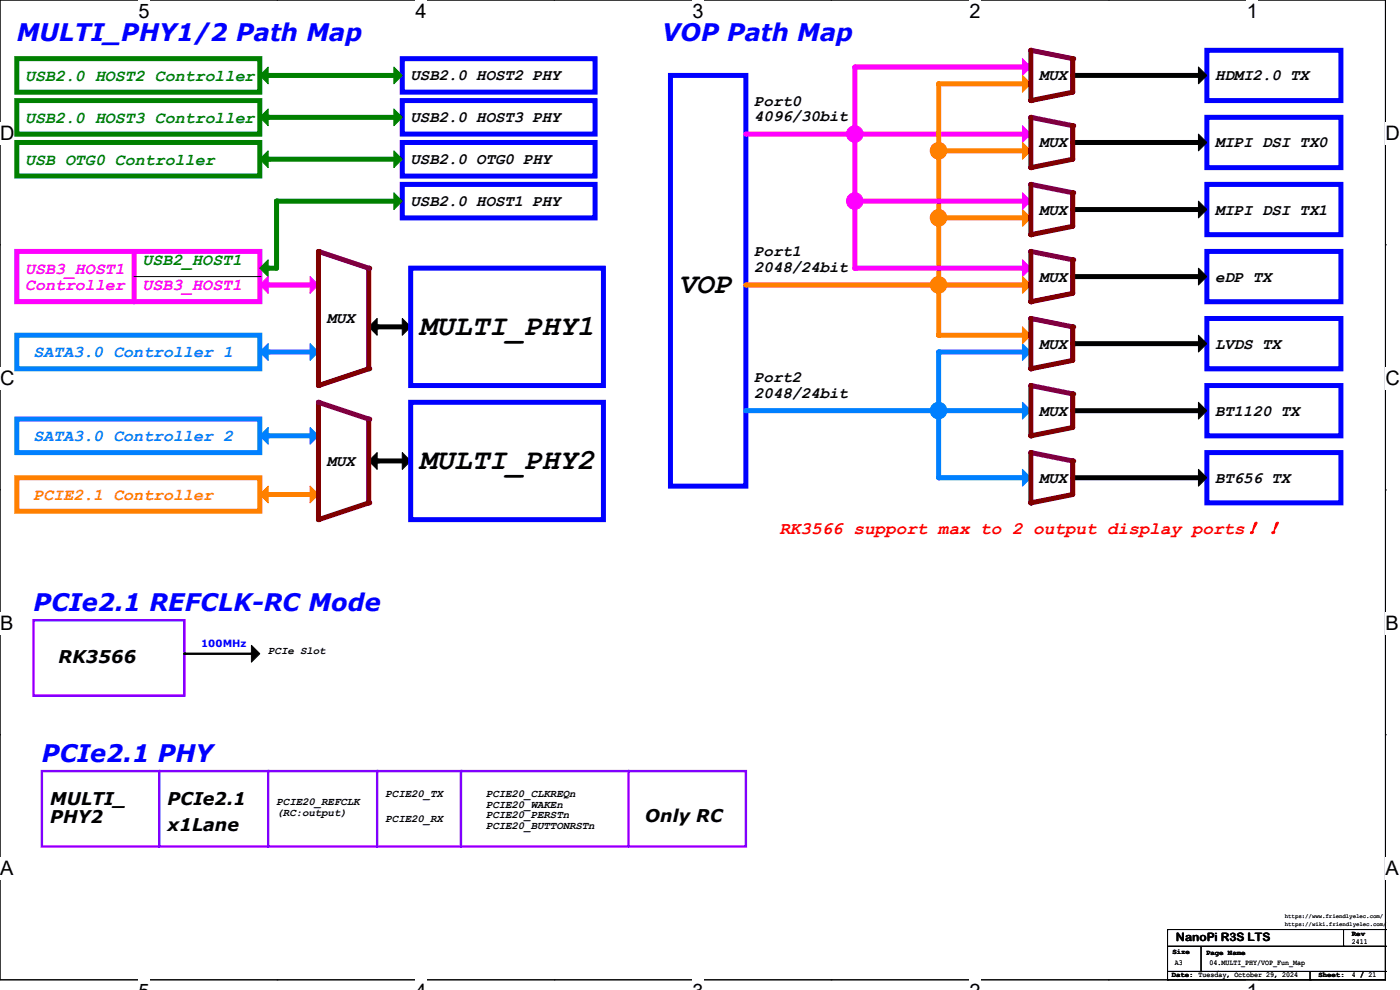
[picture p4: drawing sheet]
<svg xmlns="http://www.w3.org/2000/svg" width="297mm" height="210mm" viewBox="0 0 297 210" stroke-linecap="round" stroke-linejoin="round" font-family="sans-serif">
<path d="M0 0h293.9v207.9h-293.9z" fill="none" stroke="#000" stroke-width=".21"/>
<g fill="#fff">
<path d="M29.4 0h2.3v4.7h-2.3z"/>
<path d="M29.4 207.9h2.3v2.1h-2.3z"/>
</g>
<path d="M58.8 0h.1M58.8 207.9h.1" fill="none" stroke="#000" stroke-width=".21"/>
<g fill="#fff">
<path d="M88.1 0h2.4v4.7h-2.4z"/>
<path d="M88.1 207.9h2.4v2.1h-2.4z"/>
</g>
<path d="M117.6 0h.1M117.6 207.9h.1" fill="none" stroke="#000" stroke-width=".21"/>
<g fill="#fff">
<path d="M146.9 0h2.4v4.7h-2.4z"/>
<path d="M146.9 207.9h2.4v2.1h-2.4z"/>
</g>
<path d="M176.3 0h.1M176.3 207.9h.1" fill="none" stroke="#000" stroke-width=".21"/>
<g fill="#fff">
<path d="M205.7 0h2.4v4.7h-2.4z"/>
<path d="M205.7 207.9h2.4v2.1h-2.4z"/>
</g>
<path d="M235.1 0h.1M235.1 207.9h.1" fill="none" stroke="#000" stroke-width=".21"/>
<g fill="#fff">
<path d="M264.5 0h2.4v4.7h-2.4z"/>
<path d="M264.5 207.9h2.4v2.1h-2.4z"/>
<path d="M0 26h3v4.7h-3z"/>
<path d="M293.9 26h3.1v4.7h-3.1z"/>
<path d="M0 77.9h3v4.7h-3z"/>
<path d="M293.9 77.9h3.1v4.7h-3.1z"/>
</g>
<path d="M0 51.9h.1M293.9 51.9h.1" fill="none" stroke="#000" stroke-width=".21"/>
<g fill="#fff">
<path d="M0 129.9h2.8v4.7h-2.8z"/>
<path d="M293.9 129.9h2.9v4.7h-2.9z"/>
</g>
<path d="M0 103.9h.1M293.9 103.9h.1" fill="none" stroke="#000" stroke-width=".21"/>
<g fill="#fff">
<path d="M0 181.8h2.8v4.8h-2.8z"/>
<path d="M293.8 181.8h3v4.8h-3z"/>
</g>
<path d="M0 155.9h.1M293.9 155.9h.1" fill="none" stroke="#000" stroke-width=".21"/>
<path d="M3.6 53.3h51.5v10.7h-51.5zM28.4 53.3v10.7" fill="none" stroke="#f0f" stroke-width="1.1"/>
<circle cx="28.4" cy="53.3" r=".53" fill="#f0f"/>
<path d="M28.4 58.7h26.7M55.1 58.7h.1" fill="none" stroke="#000" stroke-width=".21"/>
<path d="M56.9 60.5h8.9" fill="none" stroke="#f0f" stroke-width="1.1"/>
<circle cx="56.9" cy="60.5" r=".53" fill="#f0f"/>
<path d="M56.9 56.9h1.8" fill="none" stroke="#008000" stroke-width="1.1"/>
<circle cx="56.9" cy="56.9" r=".53" fill="#008000"/>
<path d="M3.6 12.4h51.5v7.2h-51.5zM56.9 16h26.7M3.6 21.3h51.5v7.1h-51.5z" fill="none" stroke="#008000" stroke-width="1.1"/>
<path d="M85.3 12.4h40.9v7.2h-40.9zM85.3 39.1h40.9v7.1h-40.9zM85.3 30.2h40.9v7.1h-40.9zM85.3 21.3h40.9v7.1h-40.9z" fill="none" stroke="#00f" stroke-width="1.1"/>
<g fill="#008000" stroke="#008000" stroke-width=".21">
<path d="M83.6 14.2l1.7 1.8-1.7 1.8z" fill-rule="evenodd"/>
<path d="M83.6 23.1l1.7 1.8-1.7 1.8z" fill-rule="evenodd"/>
<path d="M83.6 32l1.7 1.8-1.7 1.8z" fill-rule="evenodd"/>
<path d="M83.6 40.9l1.7 1.8-1.7 1.7z" fill-rule="evenodd"/>
</g>
<circle cx="56.9" cy="16" r=".53" fill="#008000"/>
<path d="M56.9 24.9h26.7" fill="none" stroke="#008000" stroke-width="1.1"/>
<circle cx="56.9" cy="24.9" r=".53" fill="#008000"/>
<path d="M56.9 33.8h26.7" fill="none" stroke="#008000" stroke-width="1.1"/>
<circle cx="56.9" cy="33.8" r=".53" fill="#008000"/>
<path d="M58.7 42.7h24.9" fill="none" stroke="#008000" stroke-width="1.1"/>
<circle cx="58.7" cy="42.7" r=".53" fill="#008000"/>
<g fill="#f0f" stroke="#f0f" stroke-width=".21">
<path d="M65.8 58.7l1.8 1.8-1.8 1.7z" fill-rule="evenodd"/>
<path d="M56.9 58.7v3.5l-1.8-1.7z" fill-rule="evenodd"/>
</g>
<g fill="#008000" stroke="#008000" stroke-width=".21">
<path d="M56.9 14.2v3.6l-1.8-1.8z" fill-rule="evenodd"/>
<path d="M56.9 23.1v3.6l-1.8-1.8z" fill-rule="evenodd"/>
<path d="M56.9 32v3.6l-1.8-1.8z" fill-rule="evenodd"/>
<path d="M55.1 56.9l1.8-1.8v3.6z" fill-rule="evenodd"/>
</g>
<g fill="#000" stroke="#000" stroke-width=".21">
<path d="M78.2 69.3l1.8-1.7v3.5z" fill-rule="evenodd"/>
<path d="M85.3 67.6l1.8 1.7-1.8 1.8z" fill-rule="evenodd"/>
<path d="M78.2 97.8l1.8-1.8v3.6z" fill-rule="evenodd"/>
<path d="M254.3 85.3l1.7 1.8-1.7 1.8z" fill-rule="evenodd"/>
<path d="M254.3 99.6l1.7 1.7-1.7 1.8z" fill-rule="evenodd"/>
</g>
<path d="M80 69.3h5.3M227.6 87.1h26.7M227.6 101.3h26.7" fill="none" stroke="#000" stroke-width="1.1"/>
<g fill="#000">
<circle cx="80" cy="69.3" r=".53"/>
<circle cx="227.6" cy="87.1" r=".53"/>
<circle cx="227.6" cy="101.3" r=".53"/>
</g>
<path d="M87.1 56.9h40.9v24.9h-40.9zM256 81.8h28.5v10.7h-28.5zM256 96h28.5v10.7h-28.5z" fill="none" stroke="#00f" stroke-width="1.1"/>
<g fill="#0080ff" stroke="#0080ff" stroke-width=".21">
<path d="M216.9 85.3l1.8 1.8-1.8 1.8z" fill-rule="evenodd"/>
<path d="M216.9 99.6l1.8 1.7-1.8 1.8z" fill-rule="evenodd"/>
</g>
<path d="M218.7 81.8l8.9 1.8" fill="none" stroke="#800040" stroke-width="1.1"/>
<circle cx="218.7" cy="81.8" r=".53" fill="#800040"/>
<path d="M218.7 81.8v10.7" fill="none" stroke="#800000" stroke-width="1.1"/>
<circle cx="218.7" cy="92.5" r=".53" fill="#800000"/>
<path d="M227.6 83.6v7.1" fill="none" stroke="#800000" stroke-width="1.1"/>
<circle cx="227.6" cy="83.6" r=".53" fill="#800000"/>
<path d="M227.6 90.7l-8.9 1.8" fill="none" stroke="#800000" stroke-width="1.1"/>
<circle cx="218.7" cy="92.5" r=".53" fill="#800000"/>
<path d="M218.7 96l8.9 1.8" fill="none" stroke="#800040" stroke-width="1.1"/>
<circle cx="218.7" cy="96" r=".53" fill="#800040"/>
<path d="M218.7 96v10.7" fill="none" stroke="#800000" stroke-width="1.1"/>
<circle cx="218.7" cy="106.7" r=".53" fill="#800000"/>
<path d="M227.6 97.8v7.1" fill="none" stroke="#800000" stroke-width="1.1"/>
<circle cx="227.6" cy="97.8" r=".53" fill="#800000"/>
<path d="M227.6 104.9l-8.9 1.8" fill="none" stroke="#800000" stroke-width="1.1"/>
<circle cx="218.7" cy="106.7" r=".53" fill="#800000"/>
<path d="M199.1 87.1h17.8" fill="none" stroke="#0080ff" stroke-width="1.1"/>
<circle cx="199.1" cy="87.1" r=".53" fill="#0080ff"/>
<path d="M199.1 101.3h17.8" fill="none" stroke="#0080ff" stroke-width="1.1"/>
<circle cx="199.1" cy="101.3" r=".53" fill="#0080ff"/>
<path d="M58.7 42.7v14.2" fill="none" stroke="#008000" stroke-width="1.1"/>
<circle cx="58.7" cy="42.7" r=".53" fill="#008000"/>
<path d="M3.6 71.1h51.5v7.1h-51.5zM56.9 74.7h8.9" fill="none" stroke="#0080ff" stroke-width="1.1"/>
<circle cx="56.9" cy="74.7" r=".53" fill="#0080ff"/>
<g fill="#0080ff" stroke="#0080ff" stroke-width=".21">
<path d="M65.8 72.9l1.8 1.8-1.8 1.8z" fill-rule="evenodd"/>
<path d="M56.9 72.9v3.6l-1.8-1.8z" fill-rule="evenodd"/>
</g>
<path d="M3.6 88.9h51.5v7.1h-51.5zM56.9 92.5h8.9" fill="none" stroke="#0080ff" stroke-width="1.1"/>
<circle cx="56.9" cy="92.5" r=".53" fill="#0080ff"/>
<g fill="#0080ff" stroke="#0080ff" stroke-width=".21">
<path d="M65.8 90.7l1.8 1.8-1.8 1.7z" fill-rule="evenodd"/>
<path d="M56.9 90.7v3.5l-1.8-1.7z" fill-rule="evenodd"/>
</g>
<path d="M56.9 103.1v3.6l-1.8-1.8z" fill-rule="evenodd" fill="#ff8000" stroke="#ff8000" stroke-width=".21"/>
<path d="M3.6 101.3h51.5v7.2h-51.5zM56.9 104.9h8.9" fill="none" stroke="#ff8000" stroke-width="1.1"/>
<circle cx="56.9" cy="104.9" r=".53" fill="#ff8000"/>
<path d="M65.8 103.1l1.8 1.8-1.8 1.8z" fill-rule="evenodd" fill="#ff8000" stroke="#ff8000" stroke-width=".21"/>
<path d="M56.9 163.6v16" fill="none" stroke="#8000ff" stroke-width=".51"/>
<circle cx="56.9" cy="163.6" r=".25" fill="#8000ff"/>
<path d="M8.9 163.6h149.3v16h-149.3zM33.8 163.6v16" fill="none" stroke="#8000ff" stroke-width=".51"/>
<circle cx="33.8" cy="163.6" r=".25" fill="#8000ff"/>
<path d="M80 163.6v16" fill="none" stroke="#8000ff" stroke-width=".51"/>
<circle cx="80" cy="163.6" r=".25" fill="#8000ff"/>
<path d="M97.8 163.6v16" fill="none" stroke="#8000ff" stroke-width=".51"/>
<circle cx="97.8" cy="163.6" r=".25" fill="#8000ff"/>
<path d="M133.3 163.6v16" fill="none" stroke="#8000ff" stroke-width=".51"/>
<circle cx="133.3" cy="163.6" r=".25" fill="#8000ff"/>
<path d="M7.1 131.6h32v16h-32z" fill="none" stroke="#8000ff" stroke-width=".51"/>
<g fill="#000" stroke="#000" stroke-width=".21">
<path d="M85.3 96l1.8 1.8-1.8 1.8z" fill-rule="evenodd"/>
<path d="M53.3 136.9l1.8 1.8-1.8 1.8z" fill-rule="evenodd"/>
</g>
<path d="M39.1 138.7h14.2" fill="none" stroke="#000" stroke-width=".51"/>
<g fill="#000">
<circle cx="80" cy="97.8" r=".53"/>
<circle cx="39.1" cy="138.7" r=".25"/>
</g>
<path d="M80 97.8h5.3" fill="none" stroke="#000" stroke-width="1.1"/>
<path d="M3.6 30.2h51.5v7.1h-51.5z" fill="none" stroke="#008000" stroke-width="1.1"/>
<path d="M142.2 16h16v87.1h-16z" fill="none" stroke="#00f" stroke-width="1.1"/>
<path d="M158.2 28.4h23.2" fill="none" stroke="#f0f" stroke-width="1.1"/>
<circle cx="158.2" cy="28.4" r=".53" fill="#f0f"/>
<path d="M256 10.7h28.5v10.6h-28.5zM256 24.9h28.5v10.7h-28.5zM256 39.1h28.5v10.7h-28.5zM256 53.3h28.5v10.7h-28.5zM256 67.6h28.5v10.6h-28.5z" fill="none" stroke="#00f" stroke-width="1.1"/>
<path d="M158.2 60.5h40.9" fill="none" stroke="#ff8000" stroke-width="1.1"/>
<circle cx="158.2" cy="60.5" r=".53" fill="#ff8000"/>
<path d="M158.2 87.1h40.9" fill="none" stroke="#0080ff" stroke-width="1.1"/>
<circle cx="158.2" cy="87.1" r=".53" fill="#0080ff"/>
<path d="M216.9 12.4l1.8 1.8-1.8 1.8z" fill-rule="evenodd" fill="#f0f" stroke="#f0f" stroke-width=".21"/>
<path d="M227.6 16h26.7M227.6 30.2h26.7M227.6 44.4h26.7M227.6 58.7h26.7M227.6 72.9h26.7" fill="none" stroke="#000" stroke-width="1.1"/>
<g fill="#000">
<circle cx="227.6" cy="16" r=".53"/>
<circle cx="227.6" cy="30.2" r=".53"/>
<circle cx="227.6" cy="44.5" r=".53"/>
<circle cx="227.6" cy="58.7" r=".53"/>
<circle cx="227.6" cy="72.9" r=".53"/>
</g>
<g fill="#000" stroke="#000" stroke-width=".21">
<path d="M254.3 14.2l1.7 1.8-1.7 1.8z" fill-rule="evenodd"/>
<path d="M254.3 28.4l1.7 1.8-1.7 1.8z" fill-rule="evenodd"/>
<path d="M254.3 42.7l1.7 1.7-1.7 1.8z" fill-rule="evenodd"/>
<path d="M254.3 56.9l1.7 1.8-1.7 1.8z" fill-rule="evenodd"/>
<path d="M254.3 71.1l1.7 1.8-1.7 1.8z" fill-rule="evenodd"/>
</g>
<path d="M199.1 17.8h17.8" fill="none" stroke="#ff8000" stroke-width="1.1"/>
<circle cx="199.1" cy="17.8" r=".53" fill="#ff8000"/>
<path d="M216.9 16l1.8 1.8-1.8 1.8z" fill-rule="evenodd" fill="#ff8000" stroke="#ff8000" stroke-width=".21"/>
<path d="M181.4 28.4h35.5" fill="none" stroke="#f0f" stroke-width="1.1"/>
<circle cx="181.4" cy="28.4" r=".53" fill="#f0f"/>
<path d="M216.9 26.7l1.8 1.7-1.8 1.8z" fill-rule="evenodd" fill="#f0f" stroke="#f0f" stroke-width=".21"/>
<g fill="#ff8000" stroke="#ff8000" stroke-width=".21">
<path d="M216.9 30.2l1.8 1.8-1.8 1.8z" fill-rule="evenodd"/>
<path d="M216.9 44.4l1.8 1.8-1.8 1.8z" fill-rule="evenodd"/>
</g>
<path d="M181.4 14.2v42.7" fill="none" stroke="#f0f" stroke-width="1.1"/>
<circle cx="181.4" cy="56.9" r=".53" fill="#f0f"/>
<path d="M199.1 17.8v53.3" fill="none" stroke="#ff8000" stroke-width="1.1"/>
<circle cx="199.1" cy="71.1" r=".53" fill="#ff8000"/>
<path d="M199.1 74.7v26.6" fill="none" stroke="#0080ff" stroke-width="1.1"/>
<circle cx="199.1" cy="101.3" r=".53" fill="#0080ff"/>
<path d="M216.9 40.9l1.8 1.8-1.8 1.7z" fill-rule="evenodd" fill="#f0f" stroke="#f0f" stroke-width=".21"/>
<path d="M216.9 72.9l1.8 1.8-1.8 1.8z" fill-rule="evenodd" fill="#0080ff" stroke="#0080ff" stroke-width=".21"/>
<path d="M199.1 74.7h17.8" fill="none" stroke="#0080ff" stroke-width="1.1"/>
<circle cx="199.1" cy="74.7" r=".53" fill="#0080ff"/>
<g fill="#ff8000" stroke="#ff8000" stroke-width=".21">
<path d="M216.9 69.3l1.8 1.8-1.8 1.8z" fill-rule="evenodd"/>
<path d="M216.9 58.7l1.8 1.8-1.8 1.7z" fill-rule="evenodd"/>
</g>
<path d="M216.9 55.1l1.8 1.8-1.8 1.8z" fill-rule="evenodd" fill="#f0f" stroke="#f0f" stroke-width=".21"/>
<path d="M78.2 56.9v21.3" fill="none" stroke="#800000" stroke-width="1.1"/>
<circle cx="78.2" cy="56.9" r=".53" fill="#800000"/>
<path d="M67.6 53.3l10.6 3.6" fill="none" stroke="#800040" stroke-width="1.1"/>
<circle cx="67.6" cy="53.3" r=".53" fill="#800040"/>
<path d="M67.6 53.3v28.5" fill="none" stroke="#800000" stroke-width="1.1"/>
<circle cx="67.6" cy="81.8" r=".53" fill="#800000"/>
<path d="M78.2 78.2l-10.6 3.6" fill="none" stroke="#800000" stroke-width="1.1"/>
<circle cx="78.2" cy="78.2" r=".53" fill="#800000"/>
<path d="M78.2 88.9v17.8" fill="none" stroke="#800000" stroke-width="1.1"/>
<circle cx="78.2" cy="88.9" r=".53" fill="#800000"/>
<path d="M67.6 85.3v24.9" fill="none" stroke="#800000" stroke-width="1.1"/>
<circle cx="67.6" cy="110.2" r=".53" fill="#800000"/>
<path d="M67.6 85.3l10.6 3.6" fill="none" stroke="#800040" stroke-width="1.1"/>
<circle cx="67.6" cy="85.3" r=".53" fill="#800040"/>
<path d="M78.2 106.7l-10.6 3.5" fill="none" stroke="#800000" stroke-width="1.1"/>
<circle cx="78.2" cy="106.7" r=".53" fill="#800000"/>
<path d="M218.7 10.7l8.9 1.7" fill="none" stroke="#800040" stroke-width="1.1"/>
<circle cx="218.7" cy="10.7" r=".53" fill="#800040"/>
<path d="M218.7 10.7v10.6" fill="none" stroke="#800000" stroke-width="1.1"/>
<circle cx="218.7" cy="21.3" r=".53" fill="#800000"/>
<path d="M227.6 12.4v7.2" fill="none" stroke="#800000" stroke-width="1.1"/>
<circle cx="227.6" cy="12.4" r=".53" fill="#800000"/>
<path d="M227.6 19.6l-8.9 1.7" fill="none" stroke="#800000" stroke-width="1.1"/>
<circle cx="218.7" cy="21.3" r=".53" fill="#800000"/>
<path d="M218.7 24.9l8.9 1.8" fill="none" stroke="#800040" stroke-width="1.1"/>
<circle cx="218.7" cy="24.9" r=".53" fill="#800040"/>
<path d="M218.7 24.9v10.7" fill="none" stroke="#800000" stroke-width="1.1"/>
<circle cx="218.7" cy="35.6" r=".53" fill="#800000"/>
<path d="M227.6 26.7v7.1" fill="none" stroke="#800000" stroke-width="1.1"/>
<circle cx="227.6" cy="26.7" r=".53" fill="#800000"/>
<path d="M227.6 33.8l-8.9 1.8" fill="none" stroke="#800000" stroke-width="1.1"/>
<circle cx="218.7" cy="35.6" r=".53" fill="#800000"/>
<path d="M218.7 39.1l8.9 1.8" fill="none" stroke="#800040" stroke-width="1.1"/>
<circle cx="218.7" cy="39.1" r=".53" fill="#800040"/>
<path d="M218.7 39.1v10.7" fill="none" stroke="#800000" stroke-width="1.1"/>
<circle cx="218.7" cy="49.8" r=".53" fill="#800000"/>
<path d="M227.6 40.9v7.1" fill="none" stroke="#800000" stroke-width="1.1"/>
<circle cx="227.6" cy="40.9" r=".53" fill="#800000"/>
<path d="M227.6 48l-8.9 1.8" fill="none" stroke="#800000" stroke-width="1.1"/>
<circle cx="218.7" cy="49.8" r=".53" fill="#800000"/>
<path d="M218.7 53.3l8.9 1.8" fill="none" stroke="#800040" stroke-width="1.1"/>
<circle cx="218.7" cy="53.3" r=".53" fill="#800040"/>
<path d="M218.7 53.3v10.7" fill="none" stroke="#800000" stroke-width="1.1"/>
<circle cx="218.7" cy="64" r=".53" fill="#800000"/>
<path d="M227.6 55.1v7.1" fill="none" stroke="#800000" stroke-width="1.1"/>
<circle cx="227.6" cy="55.1" r=".53" fill="#800000"/>
<path d="M227.6 62.2l-8.9 1.8" fill="none" stroke="#800000" stroke-width="1.1"/>
<circle cx="218.7" cy="64" r=".53" fill="#800000"/>
<path d="M218.7 67.6l8.9 1.7" fill="none" stroke="#800040" stroke-width="1.1"/>
<circle cx="218.7" cy="67.6" r=".53" fill="#800040"/>
<path d="M218.7 67.6v10.6" fill="none" stroke="#800000" stroke-width="1.1"/>
<circle cx="218.7" cy="78.2" r=".53" fill="#800000"/>
<path d="M227.6 69.3v7.2" fill="none" stroke="#800000" stroke-width="1.1"/>
<circle cx="227.6" cy="69.3" r=".53" fill="#800000"/>
<path d="M227.6 76.5l-8.9 1.7" fill="none" stroke="#800000" stroke-width="1.1"/>
<circle cx="218.7" cy="78.2" r=".53" fill="#800000"/>
<path d="M181.4 14.2h35.5" fill="none" stroke="#f0f" stroke-width="1.1"/>
<circle cx="181.4" cy="14.2" r=".53" fill="#f0f"/>
<path d="M181.4 42.7h35.5" fill="none" stroke="#f0f" stroke-width="1.1"/>
<circle cx="181.4" cy="42.7" r=".53" fill="#f0f"/>
<path d="M181.4 56.9h35.5" fill="none" stroke="#f0f" stroke-width="1.1"/>
<circle cx="181.4" cy="56.9" r=".53" fill="#f0f"/>
<path d="M199.1 32h17.8" fill="none" stroke="#ff8000" stroke-width="1.1"/>
<circle cx="199.1" cy="32" r=".53" fill="#ff8000"/>
<path d="M199.1 46.2h17.8" fill="none" stroke="#ff8000" stroke-width="1.1"/>
<circle cx="199.1" cy="46.2" r=".53" fill="#ff8000"/>
<path d="M199.1 60.5h17.8" fill="none" stroke="#ff8000" stroke-width="1.1"/>
<circle cx="199.1" cy="60.5" r=".53" fill="#ff8000"/>
<path d="M199.1 71.1h17.8" fill="none" stroke="#ff8000" stroke-width="1.1"/>
<circle cx="199.1" cy="71.1" r=".53" fill="#ff8000"/>
<circle cx="199.1" cy="87.1" r="1.76" fill="#0080ff" stroke="#0080ff" stroke-width=".21"/>
<g fill="#ff8000" stroke="#ff8000" stroke-width=".21">
<circle cx="199.1" cy="60.4" r="1.76"/>
<circle cx="199.1" cy="46.2" r="1.76"/>
<circle cx="199.1" cy="32" r="1.76"/>
</g>
<g fill="#f0f" stroke="#f0f" stroke-width=".21">
<circle cx="181.3" cy="42.7" r="1.76"/>
<circle cx="181.3" cy="28.4" r="1.76"/>
</g>
<path d="M87.1 85.3h40.9v24.9h-40.9z" fill="none" stroke="#00f" stroke-width="1.1"/>
<g fill="none" stroke="#000" stroke-width=".21">
<path d="M247.7 197.2h.1M247.7 197.2v10.7M247.7 197.2h46.2M285 197.2v3.5M293.9 197.2h.1M293.9 197.2v10.7h-46.2M247.7 207.9h.1M247.7 200.7h46.2M247.7 206.1h46.2M254.8 206.1h.1M254.8 200.7v5.4M258.4 206.1h.1"/>
<path d="M277.9 207.9h.1M277.9 206.1v1.8M285 200.7h.1M293.9 200.7h.1M293.9 206.1h.1"/>
</g>
<g font-size="6.2">
<text x="144" y="62.1">VOP</text>
<text x="88.9" y="71">MULTI_PHY1</text>
<text x="88.9" y="99.5">MULTI_PHY2</text>
</g>
<g font-size="5.1" fill="#00f">
<text x="3.6" y="8.7">MULTI_PHY1/2 Path Map</text>
<text x="140.5" y="8.7">VOP Path Map</text>
<text x="7.1" y="129.6">PCIe2.1 REFCLK-RC Mode</text>
<text x="8.9" y="161.6">PCIe2.1 PHY</text>
</g>
<g font-size="4.2">
<text x="29.4" y="3.8">5</text>
<text x="88.1" y="3.8">4</text>
<text x="146.9" y="3.8">3</text>
<text x="205.7" y="3.8">2</text>
<text x="264.5" y="3.8">1</text>
<text x="0" y="29.8">D</text>
<text x="293.9" y="29.8">D</text>
<text x="0" y="81.7">C</text>
<text x="293.9" y="81.7">C</text>
<text x="0" y="133.7">B</text>
<text x="293.9" y="133.7">B</text>
<text x="0" y="185.6">A</text>
<text x="293.9" y="185.6">A</text>
</g>
<text font-size="3.7" fill="#f00" x="165.4" y="113.4">RK3566 support max to 2 output display ports！！</text>
<g font-size="3.7">
<text x="12.4" y="140.6">RK3566</text>
<text x="10.7" y="170.9">MULTI_</text>
<text x="35.6" y="170.9">PCIe2.1</text>
<text x="10.7" y="174.6">PHY2</text>
<text x="35.6" y="176.2">x1Lane</text>
<text x="136.9" y="174.4">Only RC</text>
</g>
<g font-size="3.5" fill="#008000">
<text x="5.3" y="17.1">USB2.0 HOST2 Controller</text>
<text x="5.3" y="26">USB2.0 HOST3 Controller</text>
<text x="5.3" y="34.9">USB OTG0 Controller</text>
<text x="30.2" y="56.3">USB2_HOST1</text>
</g>
<g font-size="3.5" fill="#f0f">
<text x="5.3" y="58">USB3_HOST1</text>
<text x="5.3" y="61.6">Controller</text>
<text x="30.2" y="61.6">USB3_HOST1</text>
</g>
<g font-size="3.5" fill="#0080ff">
<text x="7.1" y="75.8">SATA3.0 Controller 1</text>
<text x="7.1" y="93.6">SATA3.0 Controller 2</text>
</g>
<text font-size="3.5" fill="#ff8000" x="7.1" y="106">PCIE2.1 Controller</text>
<g font-size="3.3">
<text x="87.1" y="17.1">USB2.0 HOST2 PHY</text>
<text x="220.5" y="17.1">MUX</text>
<text x="257.8" y="17.1">HDMI2.0 TX</text>
<text x="160" y="22.4">Port0</text>
<text x="87.1" y="26">USB2.0 HOST3 PHY</text>
<text x="160" y="25.7">4096/30bit</text>
<text x="87.1" y="34.8">USB2.0 OTG0 PHY</text>
<text x="220.5" y="31.3">MUX</text>
<text x="257.8" y="31.3">MIPI DSI TX0</text>
<text x="87.1" y="43.7">USB2.0 HOST1 PHY</text>
<text x="220.5" y="45.5">MUX</text>
<text x="257.8" y="45.5">MIPI DSI TX1</text>
<text x="160" y="54.4">Port1</text>
<text x="160" y="57.7">2048/24bit</text>
<text x="220.5" y="59.7">MUX</text>
<text x="257.8" y="59.7">eDP TX</text>
<text x="69.3" y="68.6">MUX</text>
<text x="220.5" y="74">MUX</text>
<text x="257.8" y="74">LVDS TX</text>
<text x="160" y="81.1">Port2</text>
<text x="160" y="84.4">2048/24bit</text>
<text x="220.5" y="88.2">MUX</text>
<text x="257.8" y="88.2">BT1120 TX</text>
<text x="69.3" y="98.8">MUX</text>
<text x="220.5" y="102.4">MUX</text>
<text x="257.8" y="102.4">BT656 TX</text>
</g>
<text font-size="2.5" x="249.5" y="199.5">NanoPi R3S LTS</text>
<g font-size="2.3">
<text x="56.9" y="138.8">PCIe Slot</text>
<text x="58.7" y="170.8">PCIE20_REFCLK</text>
<text x="58.7" y="173.1">(RC:output)</text>
<text x="81.8" y="169">PCIE20_TX</text>
<text x="103.1" y="169">PCIE20_CLKREQn</text>
<text x="103.1" y="171.3">PCIE20_WAKEn</text>
<text x="103.1" y="173.6">PCIE20_PERSTn</text>
<text x="81.8" y="174.4">PCIE20_RX</text>
<text x="103.1" y="175.9">PCIE20_BUTTONRSTn</text>
</g>
<text font-size="2.1" fill="#00f" x="42.7" y="137.2">100MHz</text>
<g font-size="1.6">
<text x="248.8" y="202.4">Size</text>
<text x="255.9" y="202.5">Page Name</text>
<text x="286.8" y="200.2">2411</text>
<text x="286.8" y="198.5">Rev</text>
<text x="248.6" y="207.3">Date: Tuesday, October 29, 2024</text>
<text x="249.3" y="204.6">A3</text>
<text x="256.6" y="204.6">04.MULTI_PHY/VOP_Fun_Map</text>
<text x="279.7" y="207.3">Sheet:</text>
<text x="286.8" y="207.3">4 / 21</text>
</g>
<g font-size="1.2">
<text x="272.6" y="196.4">https://wiki.friendlyelec.com/</text>
<text x="272.6" y="194.6">https://www.friendlyelec.com/</text>
</g>
</svg>
